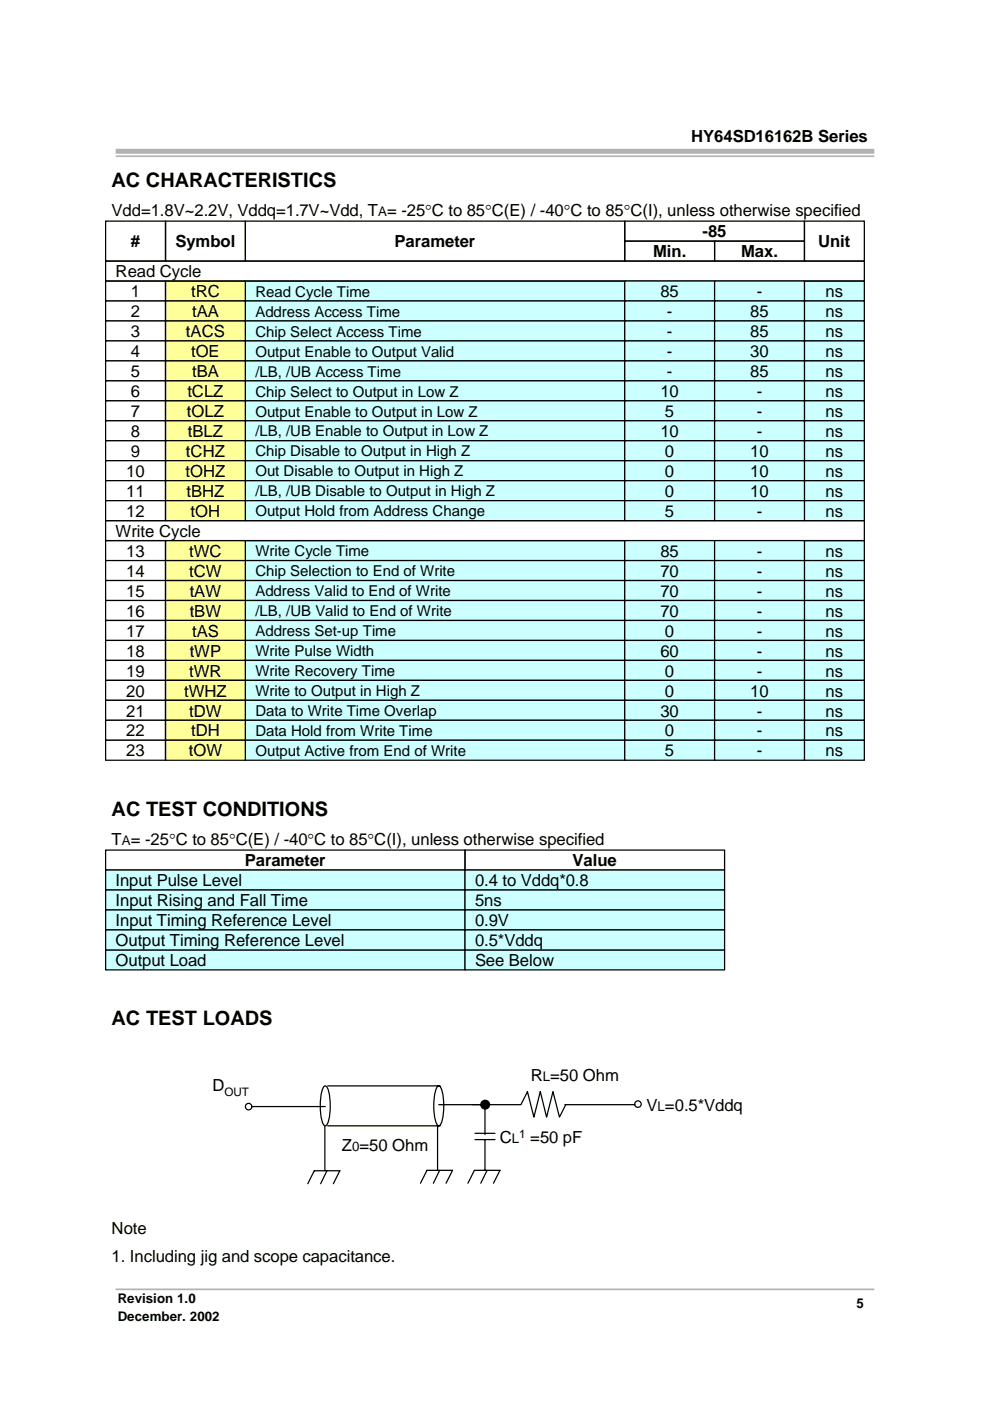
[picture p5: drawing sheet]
<svg xmlns="http://www.w3.org/2000/svg" width="210mm" height="297mm" viewBox="0 0 210 297" stroke-linecap="round" stroke-linejoin="round" font-family="sans-serif">
<path d="M24.5 32.1h160.9" fill="none" stroke="#b2b2b2" stroke-width="1.1" stroke-linecap="butt"/>
<path d="M24.5 33.1h160.9M24.5 273.4h160.9" fill="none" stroke="#b2b2b2" stroke-width=".35"/>
<path d="M22.4 180.2h76.2v4.3h-76.2zM98.6 180.2h55v4.3h-55z" fill="none" stroke="#010101" stroke-width=".26"/>
<path d="M22.4 184.5h76.2v4.2h-76.2z" fill="#cff"/>
<path d="M22.4 184.5h76.2v4.2h-76.2z" fill="none" stroke="#010101" stroke-width=".26"/>
<path d="M98.6 184.5h55v4.2h-55z" fill="#cff"/>
<path d="M98.6 184.5h55v4.2h-55z" fill="none" stroke="#010101" stroke-width=".26"/>
<path d="M22.4 188.7h76.2v4.2h-76.2z" fill="#cff"/>
<path d="M22.4 188.7h76.2v4.2h-76.2z" fill="none" stroke="#010101" stroke-width=".26"/>
<path d="M98.6 188.7h55v4.2h-55z" fill="#cff"/>
<path d="M98.6 188.7h55v4.2h-55z" fill="none" stroke="#010101" stroke-width=".26"/>
<path d="M22.4 192.9h76.2v4.3h-76.2z" fill="#cff"/>
<path d="M22.4 192.9h76.2v4.3h-76.2z" fill="none" stroke="#010101" stroke-width=".26"/>
<path d="M98.6 192.9h55v4.3h-55z" fill="#cff"/>
<path d="M98.6 192.9h55v4.3h-55z" fill="none" stroke="#010101" stroke-width=".26"/>
<path d="M22.4 201.4h76.2v4.2h-76.2z" fill="#cff"/>
<path d="M22.4 201.4h76.2v4.2h-76.2z" fill="none" stroke="#010101" stroke-width=".26"/>
<path d="M98.6 201.4h55v4.2h-55z" fill="#cff"/>
<path d="M98.6 201.4h55v4.2h-55z" fill="none" stroke="#010101" stroke-width=".26"/>
<path d="M22.4 197.2h76.2v4.2h-76.2z" fill="#cff"/>
<path d="M22.4 197.2h76.2v4.2h-76.2z" fill="none" stroke="#010101" stroke-width=".26"/>
<path d="M98.6 197.2h55v4.2h-55z" fill="#cff"/>
<g fill="none" stroke="#010101" stroke-width=".26">
<path d="M98.6 197.2h55v4.2h-55zM53.4 234.6h15.6M68.7 230.3l.3-.1a1.79 1.79 0 0 1 .8 1.6 13 13 0 0 1-.4 6.5l-.4 .4a1.77 1.77 0 0 1-.9-1.6 13 13 0 0 1 .4-6.4zM68.9 238.8v9.4M69.5 230.2h23.8M69.5 238.7h23.8M92.8 238.7v9.4M92.8 230.3l.2-.1a1.79 1.79 0 0 1 .9 1.6 13 13 0 0 1-.4 6.5l-.5 .4a1.8 1.8 0 0 1-.8-1.6 12.8 12.8 0 0 1 .4-6.4zM102.8 234.2v6.4M111.8 231.5l-1.4 2.7h-17.4M111.8 231.4l1.4 5.5 1.4-5.5 1.3 5.5 1.3-5.5 1.4 5.5 1.4-2.7M119.8 234.2h14.8"/>
<path d="M65.3 251l1.3-2.8h5.5l-1.4 2.8M69.3 248.2l-1.3 2.8M89.2 250.9l1.3-2.8h5.4l-1.3 2.8M93.2 248.1l-1.3 2.8"/>
<circle cx="52.7" cy="234.6" r=".69"/>
<circle cx="135.3" cy="234.1" r=".69"/>
</g>
<path d="M100.1 234.1h2.8l.1 .1-.1 .1h-2.7zM101.8 234.2a1.06 1.06 0 0 1 2.1 0 1.06 1.06 0 0 1-2.1 0z" fill="#010101"/>
<path d="M22.4 46.9h12.7v8.5h-12.7zM52 46.9h80.5v8.5h-80.5zM99.2 250.9l1.4-2.8h5.4l-1.4 2.8M100.7 240.3h4.2M100.7 241.6h4.2M102.8 241.6v6.5M103.3 248.1l-1.4 2.8" fill="none" stroke="#010101" stroke-width=".26"/>
<path d="M22.4 59.6h12.7v4.2h-12.7z" fill="#fff"/>
<path d="M22.4 59.6h12.7v4.2h-12.7z" fill="none" stroke="#010101" stroke-width=".26"/>
<path d="M52 59.6h80.5v4.2h-80.5z" fill="#cff"/>
<path d="M52 59.6h80.5v4.2h-80.5zM170.6 46.9h12.7v8.5h-12.7z" fill="none" stroke="#010101" stroke-width=".26"/>
<path d="M170.6 59.6h12.7v4.2h-12.7z" fill="#cff"/>
<path d="M35.1 46.9h16.9v8.5h-16.9zM170.6 59.6h12.7v4.2h-12.7z" fill="none" stroke="#010101" stroke-width=".26"/>
<path d="M35.1 59.6h16.9v4.2h-16.9z" fill="#ff9"/>
<path d="M22.4 55.4h160.9v4.2h-160.9zM35.1 59.6h16.9v4.2h-16.9z" fill="none" stroke="#010101" stroke-width=".26"/>
<path d="M22.4 63.8h12.7v4.3h-12.7z" fill="#fff"/>
<path d="M22.4 63.8h12.7v4.3h-12.7z" fill="none" stroke="#010101" stroke-width=".26"/>
<path d="M52 63.8h80.5v4.3h-80.5z" fill="#cff"/>
<path d="M52 63.8h80.5v4.3h-80.5z" fill="none" stroke="#010101" stroke-width=".26"/>
<path d="M170.6 63.8h12.7v4.3h-12.7z" fill="#cff"/>
<path d="M170.6 63.8h12.7v4.3h-12.7z" fill="none" stroke="#010101" stroke-width=".26"/>
<path d="M35.1 63.8h16.9v4.3h-16.9z" fill="#ff9"/>
<path d="M35.1 63.8h16.9v4.3h-16.9z" fill="none" stroke="#010101" stroke-width=".26"/>
<path d="M22.4 68.1h12.7v4.2h-12.7z" fill="#fff"/>
<path d="M22.4 68.1h12.7v4.2h-12.7z" fill="none" stroke="#010101" stroke-width=".26"/>
<path d="M52 68.1h80.5v4.2h-80.5z" fill="#cff"/>
<path d="M52 68.1h80.5v4.2h-80.5z" fill="none" stroke="#010101" stroke-width=".26"/>
<path d="M170.6 68.1h12.7v4.2h-12.7z" fill="#cff"/>
<path d="M170.6 68.1h12.7v4.2h-12.7z" fill="none" stroke="#010101" stroke-width=".26"/>
<path d="M35.1 68.1h16.9v4.2h-16.9z" fill="#ff9"/>
<path d="M35.1 68.1h16.9v4.2h-16.9z" fill="none" stroke="#010101" stroke-width=".26"/>
<path d="M22.4 72.3h12.7v4.2h-12.7z" fill="#fff"/>
<path d="M22.4 72.3h12.7v4.2h-12.7z" fill="none" stroke="#010101" stroke-width=".26"/>
<path d="M52 72.3h80.5v4.2h-80.5z" fill="#cff"/>
<path d="M52 72.3h80.5v4.2h-80.5z" fill="none" stroke="#010101" stroke-width=".26"/>
<path d="M170.6 72.3h12.7v4.2h-12.7z" fill="#cff"/>
<path d="M170.6 72.3h12.7v4.2h-12.7z" fill="none" stroke="#010101" stroke-width=".26"/>
<path d="M35.1 72.3h16.9v4.2h-16.9z" fill="#ff9"/>
<path d="M35.1 72.3h16.9v4.2h-16.9z" fill="none" stroke="#010101" stroke-width=".26"/>
<path d="M22.4 76.5h12.7v4.3h-12.7z" fill="#fff"/>
<path d="M22.4 76.5h12.7v4.3h-12.7z" fill="none" stroke="#010101" stroke-width=".26"/>
<path d="M52 76.5h80.5v4.3h-80.5z" fill="#cff"/>
<path d="M52 76.5h80.5v4.3h-80.5z" fill="none" stroke="#010101" stroke-width=".26"/>
<path d="M170.6 76.5h12.7v4.3h-12.7z" fill="#cff"/>
<path d="M170.6 76.5h12.7v4.3h-12.7z" fill="none" stroke="#010101" stroke-width=".26"/>
<path d="M35.1 76.5h16.9v4.3h-16.9z" fill="#ff9"/>
<path d="M35.1 76.5h16.9v4.3h-16.9z" fill="none" stroke="#010101" stroke-width=".26"/>
<path d="M22.4 80.8h12.7v4.2h-12.7z" fill="#fff"/>
<path d="M22.4 80.8h12.7v4.2h-12.7z" fill="none" stroke="#010101" stroke-width=".26"/>
<path d="M52 80.8h80.5v4.2h-80.5z" fill="#cff"/>
<path d="M52 80.8h80.5v4.2h-80.5z" fill="none" stroke="#010101" stroke-width=".26"/>
<path d="M170.6 80.8h12.7v4.2h-12.7z" fill="#cff"/>
<path d="M170.6 80.8h12.7v4.2h-12.7z" fill="none" stroke="#010101" stroke-width=".26"/>
<path d="M35.1 80.8h16.9v4.2h-16.9z" fill="#ff9"/>
<path d="M35.1 80.8h16.9v4.2h-16.9z" fill="none" stroke="#010101" stroke-width=".26"/>
<path d="M22.4 85h12.7v4.2h-12.7z" fill="#fff"/>
<path d="M22.4 85h12.7v4.2h-12.7z" fill="none" stroke="#010101" stroke-width=".26"/>
<path d="M52 85h80.5v4.2h-80.5z" fill="#cff"/>
<path d="M52 85h80.5v4.2h-80.5z" fill="none" stroke="#010101" stroke-width=".26"/>
<path d="M170.6 85h12.7v4.2h-12.7z" fill="#cff"/>
<path d="M170.6 85h12.7v4.2h-12.7z" fill="none" stroke="#010101" stroke-width=".26"/>
<path d="M35.1 85h16.9v4.2h-16.9z" fill="#ff9"/>
<path d="M35.1 85h16.9v4.2h-16.9z" fill="none" stroke="#010101" stroke-width=".26"/>
<path d="M22.4 89.2h12.7v4.3h-12.7z" fill="#fff"/>
<path d="M22.4 89.2h12.7v4.3h-12.7z" fill="none" stroke="#010101" stroke-width=".26"/>
<path d="M52 89.2h80.5v4.3h-80.5z" fill="#cff"/>
<path d="M52 89.2h80.5v4.3h-80.5z" fill="none" stroke="#010101" stroke-width=".26"/>
<path d="M170.6 89.2h12.7v4.3h-12.7z" fill="#cff"/>
<path d="M170.6 89.2h12.7v4.3h-12.7z" fill="none" stroke="#010101" stroke-width=".26"/>
<path d="M35.1 89.2h16.9v4.3h-16.9z" fill="#ff9"/>
<path d="M35.1 89.2h16.9v4.3h-16.9z" fill="none" stroke="#010101" stroke-width=".26"/>
<path d="M22.4 93.5h12.7v4.2h-12.7z" fill="#fff"/>
<path d="M22.4 93.5h12.7v4.2h-12.7z" fill="none" stroke="#010101" stroke-width=".26"/>
<path d="M52 93.5h80.5v4.2h-80.5z" fill="#cff"/>
<path d="M52 93.5h80.5v4.2h-80.5z" fill="none" stroke="#010101" stroke-width=".26"/>
<path d="M170.6 93.5h12.7v4.2h-12.7z" fill="#cff"/>
<path d="M170.6 93.5h12.7v4.2h-12.7z" fill="none" stroke="#010101" stroke-width=".26"/>
<path d="M35.1 93.5h16.9v4.2h-16.9z" fill="#ff9"/>
<path d="M35.1 93.5h16.9v4.2h-16.9z" fill="none" stroke="#010101" stroke-width=".26"/>
<path d="M22.4 97.7h12.7v4.2h-12.7z" fill="#fff"/>
<path d="M22.4 97.7h12.7v4.2h-12.7z" fill="none" stroke="#010101" stroke-width=".26"/>
<path d="M52 97.7h80.5v4.2h-80.5z" fill="#cff"/>
<path d="M52 97.7h80.5v4.2h-80.5z" fill="none" stroke="#010101" stroke-width=".26"/>
<path d="M170.6 97.7h12.7v4.2h-12.7z" fill="#cff"/>
<path d="M170.6 97.7h12.7v4.2h-12.7z" fill="none" stroke="#010101" stroke-width=".26"/>
<path d="M35.1 97.7h16.9v4.2h-16.9z" fill="#ff9"/>
<path d="M35.1 97.7h16.9v4.2h-16.9z" fill="none" stroke="#010101" stroke-width=".26"/>
<path d="M22.4 101.9h12.7v4.3h-12.7z" fill="#fff"/>
<path d="M22.4 101.9h12.7v4.3h-12.7z" fill="none" stroke="#010101" stroke-width=".26"/>
<path d="M52 101.9h80.5v4.3h-80.5z" fill="#cff"/>
<path d="M52 101.9h80.5v4.3h-80.5z" fill="none" stroke="#010101" stroke-width=".26"/>
<path d="M170.6 101.9h12.7v4.3h-12.7z" fill="#cff"/>
<path d="M170.6 101.9h12.7v4.3h-12.7z" fill="none" stroke="#010101" stroke-width=".26"/>
<path d="M35.1 101.9h16.9v4.3h-16.9z" fill="#ff9"/>
<path d="M35.1 101.9h16.9v4.3h-16.9z" fill="none" stroke="#010101" stroke-width=".26"/>
<path d="M22.4 106.2h12.7v4.2h-12.7z" fill="#fff"/>
<path d="M22.4 106.2h12.7v4.2h-12.7z" fill="none" stroke="#010101" stroke-width=".26"/>
<path d="M52 106.2h80.5v4.2h-80.5z" fill="#cff"/>
<path d="M52 106.2h80.5v4.2h-80.5z" fill="none" stroke="#010101" stroke-width=".26"/>
<path d="M170.6 106.2h12.7v4.2h-12.7z" fill="#cff"/>
<path d="M170.6 106.2h12.7v4.2h-12.7z" fill="none" stroke="#010101" stroke-width=".26"/>
<path d="M35.1 106.2h16.9v4.2h-16.9z" fill="#ff9"/>
<path d="M35.1 106.2h16.9v4.2h-16.9z" fill="none" stroke="#010101" stroke-width=".26"/>
<path d="M22.4 114.6h12.7v4.3h-12.7z" fill="#fff"/>
<path d="M22.4 114.6h12.7v4.3h-12.7z" fill="none" stroke="#010101" stroke-width=".26"/>
<path d="M52 114.6h80.5v4.3h-80.5z" fill="#cff"/>
<path d="M52 114.6h80.5v4.3h-80.5z" fill="none" stroke="#010101" stroke-width=".26"/>
<path d="M170.6 114.6h12.7v4.3h-12.7z" fill="#cff"/>
<path d="M170.6 114.6h12.7v4.3h-12.7z" fill="none" stroke="#010101" stroke-width=".26"/>
<path d="M35.1 114.6h16.9v4.3h-16.9z" fill="#ff9"/>
<path d="M22.4 110.4h160.9v4.2h-160.9zM35.1 114.6h16.9v4.3h-16.9z" fill="none" stroke="#010101" stroke-width=".26"/>
<path d="M22.4 118.9h12.7v4.2h-12.7z" fill="#fff"/>
<path d="M22.4 118.9h12.7v4.2h-12.7z" fill="none" stroke="#010101" stroke-width=".26"/>
<path d="M52 118.9h80.5v4.2h-80.5z" fill="#cff"/>
<path d="M52 118.9h80.5v4.2h-80.5z" fill="none" stroke="#010101" stroke-width=".26"/>
<path d="M170.6 118.9h12.7v4.2h-12.7z" fill="#cff"/>
<path d="M170.6 118.9h12.7v4.2h-12.7z" fill="none" stroke="#010101" stroke-width=".26"/>
<path d="M35.1 118.9h16.9v4.2h-16.9z" fill="#ff9"/>
<path d="M35.1 118.9h16.9v4.2h-16.9z" fill="none" stroke="#010101" stroke-width=".26"/>
<path d="M22.4 123.1h12.7v4.2h-12.7z" fill="#fff"/>
<path d="M22.4 123.1h12.7v4.2h-12.7z" fill="none" stroke="#010101" stroke-width=".26"/>
<path d="M52 123.1h80.5v4.2h-80.5z" fill="#cff"/>
<path d="M52 123.1h80.5v4.2h-80.5z" fill="none" stroke="#010101" stroke-width=".26"/>
<path d="M170.6 123.1h12.7v4.2h-12.7z" fill="#cff"/>
<path d="M170.6 123.1h12.7v4.2h-12.7z" fill="none" stroke="#010101" stroke-width=".26"/>
<path d="M35.1 123.1h16.9v4.2h-16.9z" fill="#ff9"/>
<path d="M35.1 123.1h16.9v4.2h-16.9z" fill="none" stroke="#010101" stroke-width=".26"/>
<path d="M22.4 127.3h12.7v4.3h-12.7z" fill="#fff"/>
<path d="M22.4 127.3h12.7v4.3h-12.7z" fill="none" stroke="#010101" stroke-width=".26"/>
<path d="M52 127.3h80.5v4.3h-80.5z" fill="#cff"/>
<path d="M52 127.3h80.5v4.3h-80.5z" fill="none" stroke="#010101" stroke-width=".26"/>
<path d="M170.6 127.3h12.7v4.3h-12.7z" fill="#cff"/>
<path d="M170.6 127.3h12.7v4.3h-12.7z" fill="none" stroke="#010101" stroke-width=".26"/>
<path d="M35.1 127.3h16.9v4.3h-16.9z" fill="#ff9"/>
<path d="M35.1 127.3h16.9v4.3h-16.9z" fill="none" stroke="#010101" stroke-width=".26"/>
<path d="M22.4 131.6h12.7v4.2h-12.7z" fill="#fff"/>
<path d="M22.4 131.6h12.7v4.2h-12.7z" fill="none" stroke="#010101" stroke-width=".26"/>
<path d="M52 131.6h80.5v4.2h-80.5z" fill="#cff"/>
<path d="M52 131.6h80.5v4.2h-80.5z" fill="none" stroke="#010101" stroke-width=".26"/>
<path d="M170.6 131.6h12.7v4.2h-12.7z" fill="#cff"/>
<path d="M170.6 131.6h12.7v4.2h-12.7z" fill="none" stroke="#010101" stroke-width=".26"/>
<path d="M35.1 131.6h16.9v4.2h-16.9z" fill="#ff9"/>
<path d="M35.1 131.6h16.9v4.2h-16.9z" fill="none" stroke="#010101" stroke-width=".26"/>
<path d="M22.4 135.8h12.7v4.2h-12.7z" fill="#fff"/>
<path d="M22.4 135.8h12.7v4.2h-12.7z" fill="none" stroke="#010101" stroke-width=".26"/>
<path d="M52 135.8h80.5v4.2h-80.5z" fill="#cff"/>
<path d="M52 135.8h80.5v4.2h-80.5z" fill="none" stroke="#010101" stroke-width=".26"/>
<path d="M170.6 135.8h12.7v4.2h-12.7z" fill="#cff"/>
<path d="M170.6 135.8h12.7v4.2h-12.7z" fill="none" stroke="#010101" stroke-width=".26"/>
<path d="M35.1 135.8h16.9v4.2h-16.9z" fill="#ff9"/>
<path d="M35.1 135.8h16.9v4.2h-16.9z" fill="none" stroke="#010101" stroke-width=".26"/>
<path d="M22.4 140h12.7v4.3h-12.7z" fill="#fff"/>
<path d="M22.4 140h12.7v4.3h-12.7z" fill="none" stroke="#010101" stroke-width=".26"/>
<path d="M52 140h80.5v4.3h-80.5z" fill="#cff"/>
<path d="M52 140h80.5v4.3h-80.5z" fill="none" stroke="#010101" stroke-width=".26"/>
<path d="M170.6 140h12.7v4.3h-12.7z" fill="#cff"/>
<path d="M170.6 140h12.7v4.3h-12.7z" fill="none" stroke="#010101" stroke-width=".26"/>
<path d="M35.1 140h16.9v4.3h-16.9z" fill="#ff9"/>
<path d="M35.1 140h16.9v4.3h-16.9z" fill="none" stroke="#010101" stroke-width=".26"/>
<path d="M22.4 144.3h12.7v4.2h-12.7z" fill="#fff"/>
<path d="M22.4 144.3h12.7v4.2h-12.7z" fill="none" stroke="#010101" stroke-width=".26"/>
<path d="M52 144.3h80.5v4.2h-80.5z" fill="#cff"/>
<path d="M52 144.3h80.5v4.2h-80.5z" fill="none" stroke="#010101" stroke-width=".26"/>
<path d="M170.6 144.3h12.7v4.2h-12.7z" fill="#cff"/>
<path d="M170.6 144.3h12.7v4.2h-12.7z" fill="none" stroke="#010101" stroke-width=".26"/>
<path d="M35.1 144.3h16.9v4.2h-16.9z" fill="#ff9"/>
<path d="M35.1 144.3h16.9v4.2h-16.9z" fill="none" stroke="#010101" stroke-width=".26"/>
<path d="M22.4 148.5h12.7v4.2h-12.7z" fill="#fff"/>
<path d="M22.4 148.5h12.7v4.2h-12.7z" fill="none" stroke="#010101" stroke-width=".26"/>
<path d="M52 148.5h80.5v4.2h-80.5z" fill="#cff"/>
<path d="M52 148.5h80.5v4.2h-80.5z" fill="none" stroke="#010101" stroke-width=".26"/>
<path d="M170.6 148.5h12.7v4.2h-12.7z" fill="#cff"/>
<path d="M170.6 148.5h12.7v4.2h-12.7z" fill="none" stroke="#010101" stroke-width=".26"/>
<path d="M35.1 148.5h16.9v4.2h-16.9z" fill="#ff9"/>
<path d="M35.1 148.5h16.9v4.2h-16.9z" fill="none" stroke="#010101" stroke-width=".26"/>
<path d="M22.4 152.7h12.7v4.3h-12.7z" fill="#fff"/>
<path d="M22.4 152.7h12.7v4.3h-12.7z" fill="none" stroke="#010101" stroke-width=".26"/>
<path d="M52 152.7h80.5v4.3h-80.5z" fill="#cff"/>
<path d="M52 152.7h80.5v4.3h-80.5z" fill="none" stroke="#010101" stroke-width=".26"/>
<path d="M170.6 152.7h12.7v4.3h-12.7z" fill="#cff"/>
<path d="M170.6 152.7h12.7v4.3h-12.7z" fill="none" stroke="#010101" stroke-width=".26"/>
<path d="M35.1 152.7h16.9v4.3h-16.9z" fill="#ff9"/>
<path d="M35.1 152.7h16.9v4.3h-16.9z" fill="none" stroke="#010101" stroke-width=".26"/>
<path d="M22.4 157h12.7v4.2h-12.7z" fill="#fff"/>
<path d="M22.4 157h12.7v4.2h-12.7z" fill="none" stroke="#010101" stroke-width=".26"/>
<path d="M52 157h80.5v4.2h-80.5z" fill="#cff"/>
<path d="M52 157h80.5v4.2h-80.5z" fill="none" stroke="#010101" stroke-width=".26"/>
<path d="M170.6 157h12.7v4.2h-12.7z" fill="#cff"/>
<path d="M170.6 157h12.7v4.2h-12.7z" fill="none" stroke="#010101" stroke-width=".26"/>
<path d="M35.1 157h16.9v4.2h-16.9z" fill="#ff9"/>
<path d="M132.5 51.1h19v4.3h-19zM35.1 157h16.9v4.2h-16.9z" fill="none" stroke="#010101" stroke-width=".26"/>
<path d="M132.5 59.6h19v4.2h-19z" fill="#cff"/>
<path d="M132.5 59.6h19v4.2h-19zM151.5 51.1h19.1v4.3h-19.1z" fill="none" stroke="#010101" stroke-width=".26"/>
<path d="M151.5 59.6h19.1v4.2h-19.1z" fill="#cff"/>
<path d="M151.5 59.6h19.1v4.2h-19.1z" fill="none" stroke="#010101" stroke-width=".26"/>
<path d="M132.5 63.8h19v4.3h-19z" fill="#cff"/>
<path d="M132.5 63.8h19v4.3h-19z" fill="none" stroke="#010101" stroke-width=".26"/>
<path d="M151.5 63.8h19.1v4.3h-19.1z" fill="#cff"/>
<path d="M151.5 63.8h19.1v4.3h-19.1z" fill="none" stroke="#010101" stroke-width=".26"/>
<path d="M132.5 68.1h19v4.2h-19z" fill="#cff"/>
<path d="M132.5 68.1h19v4.2h-19z" fill="none" stroke="#010101" stroke-width=".26"/>
<path d="M151.5 68.1h19.1v4.2h-19.1z" fill="#cff"/>
<path d="M151.5 68.1h19.1v4.2h-19.1z" fill="none" stroke="#010101" stroke-width=".26"/>
<path d="M132.5 72.3h19v4.2h-19z" fill="#cff"/>
<path d="M132.5 72.3h19v4.2h-19z" fill="none" stroke="#010101" stroke-width=".26"/>
<path d="M151.5 72.3h19.1v4.2h-19.1z" fill="#cff"/>
<path d="M151.5 72.3h19.1v4.2h-19.1z" fill="none" stroke="#010101" stroke-width=".26"/>
<path d="M132.5 76.5h19v4.3h-19z" fill="#cff"/>
<path d="M132.5 76.5h19v4.3h-19z" fill="none" stroke="#010101" stroke-width=".26"/>
<path d="M151.5 76.5h19.1v4.3h-19.1z" fill="#cff"/>
<path d="M151.5 76.5h19.1v4.3h-19.1z" fill="none" stroke="#010101" stroke-width=".26"/>
<path d="M132.5 80.8h19v4.2h-19z" fill="#cff"/>
<path d="M132.5 80.8h19v4.2h-19z" fill="none" stroke="#010101" stroke-width=".26"/>
<path d="M151.5 80.8h19.1v4.2h-19.1z" fill="#cff"/>
<path d="M151.5 80.8h19.1v4.2h-19.1z" fill="none" stroke="#010101" stroke-width=".26"/>
<path d="M132.5 85h19v4.2h-19z" fill="#cff"/>
<path d="M132.5 85h19v4.2h-19z" fill="none" stroke="#010101" stroke-width=".26"/>
<path d="M151.5 85h19.1v4.2h-19.1z" fill="#cff"/>
<path d="M151.5 85h19.1v4.2h-19.1z" fill="none" stroke="#010101" stroke-width=".26"/>
<path d="M132.5 89.2h19v4.3h-19z" fill="#cff"/>
<path d="M132.5 89.2h19v4.3h-19z" fill="none" stroke="#010101" stroke-width=".26"/>
<path d="M151.5 89.2h19.1v4.3h-19.1z" fill="#cff"/>
<path d="M151.5 89.2h19.1v4.3h-19.1z" fill="none" stroke="#010101" stroke-width=".26"/>
<path d="M132.5 93.5h19v4.2h-19z" fill="#cff"/>
<path d="M132.5 93.5h19v4.2h-19z" fill="none" stroke="#010101" stroke-width=".26"/>
<path d="M151.5 93.5h19.1v4.2h-19.1z" fill="#cff"/>
<path d="M151.5 93.5h19.1v4.2h-19.1z" fill="none" stroke="#010101" stroke-width=".26"/>
<path d="M132.5 97.7h19v4.2h-19z" fill="#cff"/>
<path d="M132.5 97.7h19v4.2h-19z" fill="none" stroke="#010101" stroke-width=".26"/>
<path d="M151.5 97.7h19.1v4.2h-19.1z" fill="#cff"/>
<path d="M151.5 97.7h19.1v4.2h-19.1z" fill="none" stroke="#010101" stroke-width=".26"/>
<path d="M132.5 101.9h19v4.3h-19z" fill="#cff"/>
<path d="M132.5 101.9h19v4.3h-19z" fill="none" stroke="#010101" stroke-width=".26"/>
<path d="M151.5 101.9h19.1v4.3h-19.1z" fill="#cff"/>
<path d="M151.5 101.9h19.1v4.3h-19.1z" fill="none" stroke="#010101" stroke-width=".26"/>
<path d="M132.5 106.2h19v4.2h-19z" fill="#cff"/>
<path d="M132.5 106.2h19v4.2h-19z" fill="none" stroke="#010101" stroke-width=".26"/>
<path d="M151.5 106.2h19.1v4.2h-19.1z" fill="#cff"/>
<path d="M151.5 106.2h19.1v4.2h-19.1z" fill="none" stroke="#010101" stroke-width=".26"/>
<path d="M132.5 114.6h19v4.3h-19z" fill="#cff"/>
<path d="M132.5 114.6h19v4.3h-19z" fill="none" stroke="#010101" stroke-width=".26"/>
<path d="M151.5 114.6h19.1v4.3h-19.1z" fill="#cff"/>
<path d="M151.5 114.6h19.1v4.3h-19.1z" fill="none" stroke="#010101" stroke-width=".26"/>
<path d="M132.5 118.9h19v4.2h-19z" fill="#cff"/>
<path d="M132.5 118.9h19v4.2h-19z" fill="none" stroke="#010101" stroke-width=".26"/>
<path d="M151.5 118.9h19.1v4.2h-19.1z" fill="#cff"/>
<path d="M151.5 118.9h19.1v4.2h-19.1z" fill="none" stroke="#010101" stroke-width=".26"/>
<path d="M132.5 123.1h19v4.2h-19z" fill="#cff"/>
<path d="M132.5 123.1h19v4.2h-19z" fill="none" stroke="#010101" stroke-width=".26"/>
<path d="M151.5 123.1h19.1v4.2h-19.1z" fill="#cff"/>
<path d="M151.5 123.1h19.1v4.2h-19.1z" fill="none" stroke="#010101" stroke-width=".26"/>
<path d="M132.5 127.3h19v4.3h-19z" fill="#cff"/>
<path d="M132.5 127.3h19v4.3h-19z" fill="none" stroke="#010101" stroke-width=".26"/>
<path d="M151.5 127.3h19.1v4.3h-19.1z" fill="#cff"/>
<path d="M151.5 127.3h19.1v4.3h-19.1z" fill="none" stroke="#010101" stroke-width=".26"/>
<path d="M132.5 131.6h19v4.2h-19z" fill="#cff"/>
<path d="M132.5 131.6h19v4.2h-19z" fill="none" stroke="#010101" stroke-width=".26"/>
<path d="M151.5 131.6h19.1v4.2h-19.1z" fill="#cff"/>
<path d="M151.5 131.6h19.1v4.2h-19.1z" fill="none" stroke="#010101" stroke-width=".26"/>
<path d="M132.5 135.8h19v4.2h-19z" fill="#cff"/>
<path d="M132.5 135.8h19v4.2h-19z" fill="none" stroke="#010101" stroke-width=".26"/>
<path d="M151.5 135.8h19.1v4.2h-19.1z" fill="#cff"/>
<path d="M151.5 135.8h19.1v4.2h-19.1z" fill="none" stroke="#010101" stroke-width=".26"/>
<path d="M132.5 140h19v4.3h-19z" fill="#cff"/>
<path d="M132.5 140h19v4.3h-19z" fill="none" stroke="#010101" stroke-width=".26"/>
<path d="M151.5 140h19.1v4.3h-19.1z" fill="#cff"/>
<path d="M151.5 140h19.1v4.3h-19.1z" fill="none" stroke="#010101" stroke-width=".26"/>
<path d="M132.5 144.3h19v4.2h-19z" fill="#cff"/>
<path d="M132.5 144.3h19v4.2h-19z" fill="none" stroke="#010101" stroke-width=".26"/>
<path d="M151.5 144.3h19.1v4.2h-19.1z" fill="#cff"/>
<path d="M151.5 144.3h19.1v4.2h-19.1z" fill="none" stroke="#010101" stroke-width=".26"/>
<path d="M132.5 148.5h19v4.2h-19z" fill="#cff"/>
<path d="M132.5 148.5h19v4.2h-19z" fill="none" stroke="#010101" stroke-width=".26"/>
<path d="M151.5 148.5h19.1v4.2h-19.1z" fill="#cff"/>
<path d="M151.5 148.5h19.1v4.2h-19.1z" fill="none" stroke="#010101" stroke-width=".26"/>
<path d="M132.5 152.7h19v4.3h-19z" fill="#cff"/>
<path d="M132.5 152.7h19v4.3h-19z" fill="none" stroke="#010101" stroke-width=".26"/>
<path d="M151.5 152.7h19.1v4.3h-19.1z" fill="#cff"/>
<path d="M151.5 152.7h19.1v4.3h-19.1z" fill="none" stroke="#010101" stroke-width=".26"/>
<path d="M132.5 157h19v4.2h-19z" fill="#cff"/>
<path d="M132.5 157h19v4.2h-19z" fill="none" stroke="#010101" stroke-width=".26"/>
<path d="M151.5 157h19.1v4.2h-19.1z" fill="#cff"/>
<path d="M132.5 46.9h38.1v4.2h-38.1zM151.5 157h19.1v4.2h-19.1z" fill="none" stroke="#010101" stroke-width=".26"/>
<g font-size="4.2">
<text x="23.7" y="39.6">AC CHARACTERISTICS</text>
<text x="23.7" y="173">AC TEST CONDITIONS</text>
<text x="23.7" y="217.4">AC TEST LOADS</text>
</g>
<g font-size="3.5">
<text x="146.6" y="30.2">HY64SD16162B Series</text>
<text x="23.7" y="45.7">Vdd=1.8V~2.2V, Vddq=1.7V~Vdd, T = -25°C to 85°C(E) / -40°C to 85°C(I), unless otherwise specified</text>
<text x="27.7" y="52.4">#</text>
<text x="37.2" y="52.4">Symbol</text>
<text x="83.7" y="52.4">Parameter</text>
<text x="148.9" y="50.3">-85</text>
<text x="173.5" y="52.4">Unit</text>
<text x="24.5" y="58.8">Read Cycle</text>
<text x="138.5" y="54.5">Min.</text>
<text x="157.1" y="54.5">Max.</text>
<text x="27.7" y="63">1</text>
<text x="40.5" y="63">tRC</text>
<text x="140" y="63">85</text>
<text x="160.4" y="63">-</text>
<text x="175" y="63">ns</text>
<text x="27.7" y="67.2">2</text>
<text x="27.7" y="71.5">3</text>
<text x="39.4" y="71.5">tACS</text>
<text x="40.7" y="67.2">tAA</text>
<text x="141.4" y="67.2">-</text>
<text x="141.4" y="71.5">-</text>
<text x="159.1" y="67.2">85</text>
<text x="159.1" y="71.5">85</text>
<text x="175" y="67.2">ns</text>
<text x="175" y="71.5">ns</text>
<text x="27.7" y="75.7">4</text>
<text x="40.5" y="75.7">tOE</text>
<text x="141.4" y="75.7">-</text>
<text x="159.1" y="75.7">30</text>
<text x="175" y="75.7">ns</text>
<text x="27.7" y="79.9">5</text>
<text x="40.7" y="79.9">tBA</text>
<text x="141.4" y="79.9">-</text>
<text x="159.1" y="79.9">85</text>
<text x="175" y="79.9">ns</text>
<text x="27.7" y="84.2">6</text>
<text x="27.7" y="88.4">7</text>
<text x="39.6" y="88.4">tOLZ</text>
<text x="39.7" y="84.2">tCLZ</text>
<text x="140" y="84.2">10</text>
<text x="141" y="88.4">5</text>
<text x="160.4" y="84.2">-</text>
<text x="160.4" y="88.4">-</text>
<text x="175" y="84.2">ns</text>
<text x="175" y="88.4">ns</text>
<text x="27.7" y="92.6">8</text>
<text x="39.8" y="92.6">tBLZ</text>
<text x="140" y="92.6">10</text>
<text x="160.4" y="92.6">-</text>
<text x="175" y="92.6">ns</text>
<text x="26.8" y="101.1">10</text>
<text x="27.7" y="96.9">9</text>
<text x="39.3" y="101.1">tOHZ</text>
<text x="39.4" y="96.9">tCHZ</text>
<text x="141" y="96.9">0</text>
<text x="141" y="101.1">0</text>
<text x="159.1" y="96.9">10</text>
<text x="159.1" y="101.1">10</text>
<text x="175" y="96.9">ns</text>
<text x="175" y="101.1">ns</text>
<text x="26.8" y="105.3">11</text>
<text x="39.5" y="105.3">tBHZ</text>
<text x="141" y="105.3">0</text>
<text x="159.1" y="105.3">10</text>
<text x="175" y="105.3">ns</text>
<text x="24.5" y="113.8">Write Cycle</text>
<text x="26.8" y="109.6">12</text>
<text x="40.4" y="109.6">tOH</text>
<text x="141" y="109.6">5</text>
<text x="160.4" y="109.6">-</text>
<text x="175" y="109.6">ns</text>
<text x="26.8" y="118">13</text>
<text x="40.1" y="118">tWC</text>
<text x="140" y="118">85</text>
<text x="160.4" y="118">-</text>
<text x="175" y="118">ns</text>
<text x="26.8" y="122.3">14</text>
<text x="40.1" y="122.3">tCW</text>
<text x="140" y="122.3">70</text>
<text x="160.4" y="122.3">-</text>
<text x="175" y="122.3">ns</text>
<text x="26.8" y="126.5">15</text>
<text x="26.8" y="130.7">16</text>
<text x="40.2" y="126.5">tAW</text>
<text x="40.2" y="130.7">tBW</text>
<text x="140" y="126.5">70</text>
<text x="140" y="130.7">70</text>
<text x="160.4" y="126.5">-</text>
<text x="160.4" y="130.7">-</text>
<text x="175" y="126.5">ns</text>
<text x="175" y="130.7">ns</text>
<text x="26.8" y="135">17</text>
<text x="40.7" y="135">tAS</text>
<text x="141" y="135">0</text>
<text x="160.4" y="135">-</text>
<text x="175" y="135">ns</text>
<text x="26.8" y="139.2">18</text>
<text x="26.8" y="143.4">19</text>
<text x="40.1" y="143.4">tWR</text>
<text x="40.2" y="139.2">tWP</text>
<text x="140" y="139.2">60</text>
<text x="141" y="143.4">0</text>
<text x="160.4" y="139.2">-</text>
<text x="160.4" y="143.4">-</text>
<text x="175" y="139.2">ns</text>
<text x="175" y="143.4">ns</text>
<text x="26.8" y="147.7">20</text>
<text x="39" y="147.7">tWHZ</text>
<text x="141" y="147.7">0</text>
<text x="159.1" y="147.7">10</text>
<text x="175" y="147.7">ns</text>
<text x="26.8" y="151.9">21</text>
<text x="40.1" y="151.9">tDW</text>
<text x="140" y="151.9">30</text>
<text x="160.4" y="151.9">-</text>
<text x="175" y="151.9">ns</text>
<text x="26.8" y="156.1">22</text>
<text x="26.8" y="160.4">23</text>
<text x="40" y="160.4">tOW</text>
<text x="40.5" y="156.1">tDH</text>
<text x="141" y="156.1">0</text>
<text x="141" y="160.4">5</text>
<text x="160.4" y="156.1">-</text>
<text x="160.4" y="160.4">-</text>
<text x="175" y="156.1">ns</text>
<text x="175" y="160.4">ns</text>
<text x="23.7" y="179.1">T = -25°C to 85°C(E) / -40°C to 85°C(I), unless otherwise specified</text>
<text x="51.9" y="183.7">Parameter</text>
<text x="121.4" y="183.7">Value</text>
<text x="24.5" y="187.9">Input Pulse Level</text>
<text x="100.7" y="187.9">0.4 to Vddq*0.8</text>
<text x="24.5" y="192.1">Input Rising and Fall Time</text>
<text x="24.5" y="196.4">Input Timing Reference Level</text>
<text x="100.7" y="192.1">5ns</text>
<text x="100.7" y="196.4">0.9V</text>
<text x="24.5" y="200.6">Output Timing Reference Level</text>
<text x="100.7" y="200.6">0.5*Vddq</text>
<text x="24.5" y="204.8">Output Load</text>
<text x="100.7" y="204.8">See Below</text>
<text x="45" y="231.3">D</text>
<text x="112.5" y="229.2">R =50 Ohm</text>
<text x="137.1" y="235.5">V =0.5*Vddq</text>
<text x="72.5" y="244">Z =50 Ohm</text>
<text x="106" y="242.4">C</text>
<text x="112.4" y="242.4">=50 pF</text>
<text x="23.7" y="261.6">Note</text>
<text x="23.7" y="267.5">1. Including jig and scope capacitance.</text>
</g>
<g font-size="3.2">
<text x="54.1" y="62.9">Read Cycle Time</text>
<text x="54.1" y="67.1">Address Access Time</text>
<text x="54.1" y="71.4">Chip Select Access Time</text>
<text x="54.1" y="75.6">Output Enable to Output Valid</text>
<text x="54.1" y="79.8">/LB, /UB Access Time</text>
<text x="54.1" y="84.1">Chip Select to Output in Low Z</text>
<text x="54.1" y="88.3">Output Enable to Output in Low Z</text>
<text x="54.1" y="92.5">/LB, /UB Enable to Output in Low Z</text>
<text x="54.1" y="96.8">Chip Disable to Output in High Z</text>
<text x="54.1" y="101">Out Disable to Output in High Z</text>
<text x="54.1" y="105.2">/LB, /UB Disable to Output in High Z</text>
<text x="54.1" y="109.5">Output Hold from Address Change</text>
<text x="54.1" y="117.9">Write Cycle Time</text>
<text x="54.1" y="122.2">Chip Selection to End of Write</text>
<text x="54.1" y="126.4">Address Valid to End of Write</text>
<text x="54.1" y="130.6">/LB, /UB Valid to End of Write</text>
<text x="54.1" y="134.9">Address Set-up Time</text>
<text x="54.1" y="139.1">Write Pulse Width</text>
<text x="54.1" y="143.3">Write Recovery Time</text>
<text x="54.1" y="147.6">Write to Output in High Z</text>
<text x="54.1" y="151.8">Data to Write Time Overlap</text>
<text x="54.1" y="156">Data Hold from Write Time</text>
<text x="54.1" y="160.3">Output Active from End of Write</text>
</g>
<g font-size="2.8">
<text x="80.2" y="45.7">A</text>
<text x="25.8" y="179.1">A</text>
<text x="115.1" y="229.2">L</text>
<text x="139.4" y="235.5">L</text>
<text x="74.7" y="244">0</text>
<text x="108.5" y="242.4">L</text>
<text x="25" y="276.3">Revision 1.0</text>
<text x="25" y="280">December. 2002</text>
<text x="181.6" y="277.4">5</text>
</g>
<g font-size="2.5">
<text x="47.6" y="232.3">OUT</text>
<text x="110.1" y="241.3">1</text>
</g>
</svg>
